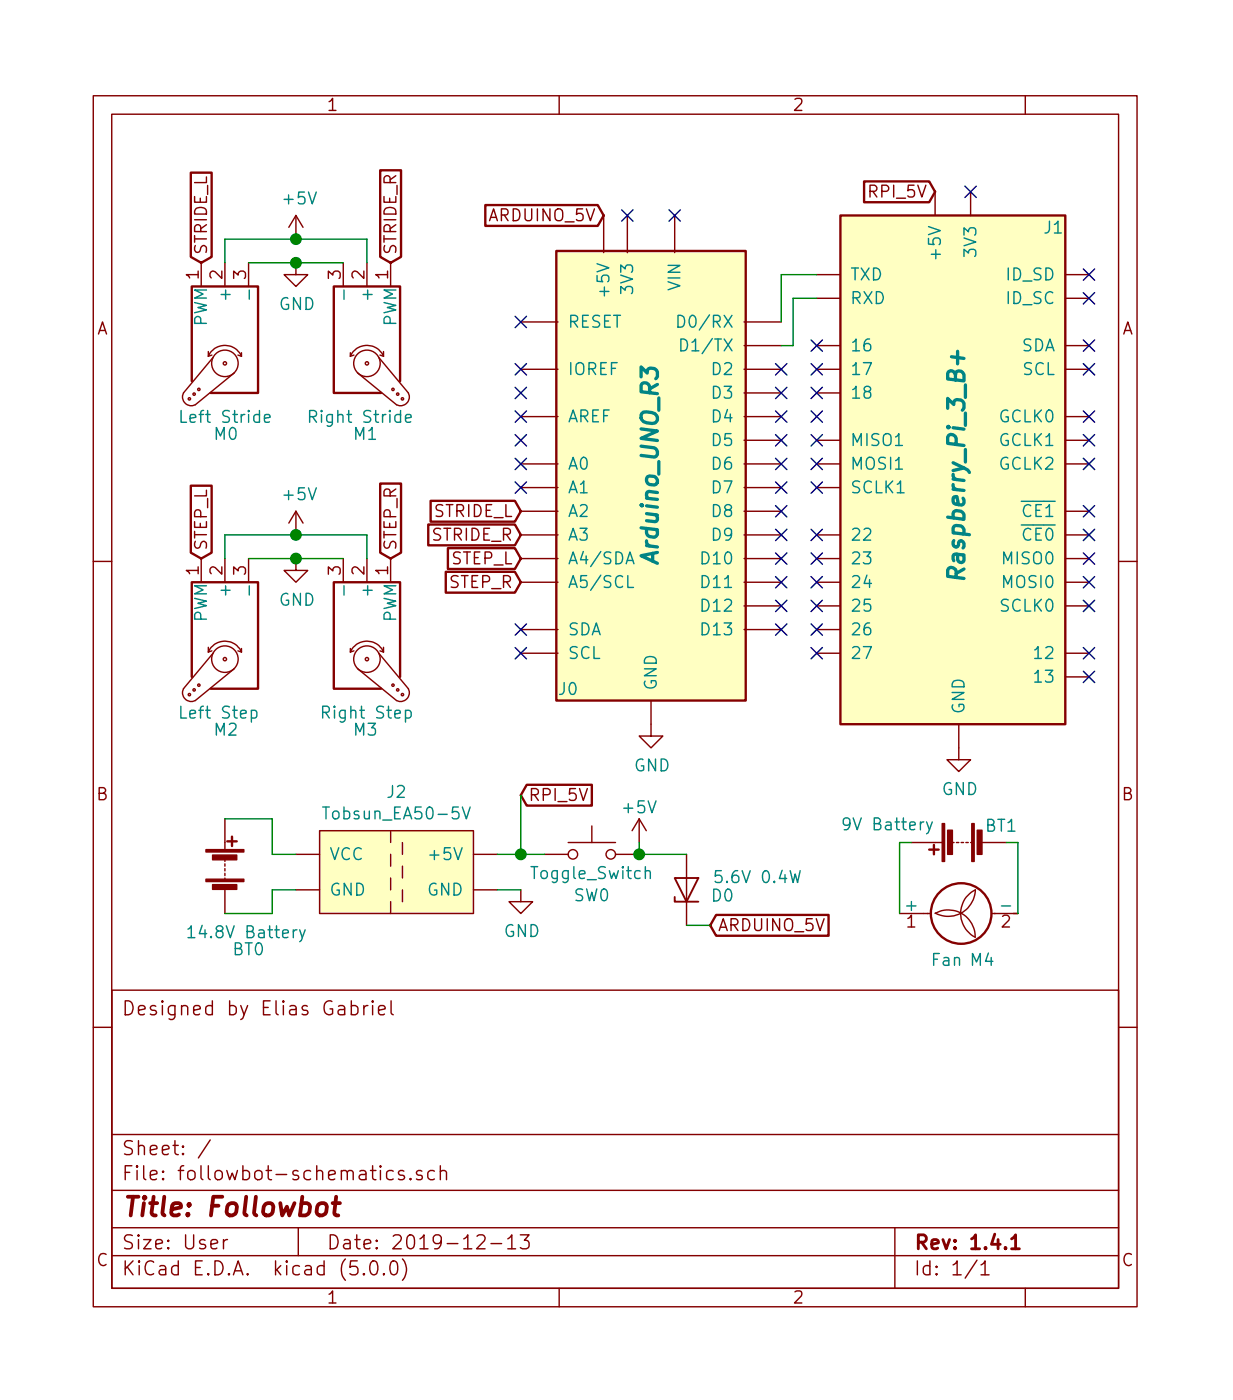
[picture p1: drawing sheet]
<svg xmlns="http://www.w3.org/2000/svg" width="132mm" height="150mm" viewBox="0 0 132 150" stroke-linecap="round" stroke-linejoin="round" font-family="sans-serif">
<g fill="none" stroke="#840000" stroke-width=".15">
<path d="M10 10.3h112v130h-112zM12 12.3h108v126h-108zM60 10.3v2M110 10.3v2M21.6 28.2v2.6M22.4 38.2a1.94 1.94 0 0 1 1.7-1.1 1.94 1.94 0 0 1 1.8 1.1M22.4 37.7v.5M22.7 38.1l-.3 .1M22.9 38.4l-3.2 3.8a.95 .95 0 0 0 .2 1.1 .95 .95 0 0 0 1.1 .2l4.1-3.5M24.1 28.2v2.6M25.5 38.1l.4 .1M25.9 37.9v.3"/>
<path d="M26.7 28.2v2.6M31.7 28.2v1.3h1.3l-1.3 1.3-1.2-1.3h1.2M31.7 23.1l-.7 1.3M31.7 23.1v2.6M31.7 23.1l.8 1.3M36.8 28.2v2.6M37.6 38.2a1.94 1.94 0 0 1 1.8-1.1 1.94 1.94 0 0 1 1.7 1.1M37.6 37.9v.3M38 38.1l-.4 .1M39.4 28.2v2.6M40.6 38.4l3.2 3.8a.95 .95 0 0 1-.2 1.1 .95 .95 0 0 1-1.1 .2l-4.1-3.5M40.8 38.1l.3 .1"/>
<path d="M41.1 37.7v.5M41.9 28.2v2.6M55.9 34.6h4M55.9 39.6h4M64.8 23.1v4M67.3 23.1v4M72.4 23.1v4M79.8 34.6h4M79.8 37.1h4M79.8 39.6h4M87.6 37.1h2.6M87.6 39.6h2.6"/>
<path d="M87.6 32h2.6M87.6 29.5h2.6M100.3 20.6v2.5M104.1 20.6v2.5M114.3 37.1h2.5M114.3 39.6h2.5M114.3 32h2.5M114.3 29.5h2.5M21.6 60v2.5M24.1 60v2.5M26.7 60v2.5M31.7 60v1.2h1.3l-1.3 1.3-1.2-1.3h1.2"/>
<path d="M31.7 54.9v2.5M31.7 54.9l-.7 1.3M31.7 54.9l.8 1.3M36.8 60v2.5M39.4 60v2.5M41.9 60v2.5M55.9 52.3h4M55.9 54.9h4M55.9 57.4h4M55.9 60h4M55.9 44.7h4M55.9 49.8h4"/>
<path d="M79.8 52.3h4M79.8 54.9h4M79.8 57.4h4M79.8 60h4M79.8 44.7h4M79.8 49.8h4M79.8 42.2h4M79.8 47.3h4M87.6 52.3h2.6M87.6 57.4h2.6M87.6 60h2.6M87.6 49.8h2.6"/>
<path d="M87.6 42.2h2.6M87.6 47.3h2.6M114.3 54.9h2.5M114.3 57.4h2.5M114.3 60h2.5M114.3 44.7h2.5M114.3 49.8h2.5M114.3 47.3h2.5M10 60.3h2M22.4 70a1.94 1.94 0 0 1 1.7-1.2 1.94 1.94 0 0 1 1.8 1.2M22.4 69.5v.5M22.7 69.9l-.3 .1"/>
<path d="M22.9 70.1l-3.2 3.8a.95 .95 0 0 0 .2 1.1 .95 .95 0 0 0 1.1 .2l4.1-3.4M25.5 69.9l.4 .1M25.9 69.6v.4M37.6 70a1.94 1.94 0 0 1 1.8-1.2 1.94 1.94 0 0 1 1.7 1.2M37.6 69.6v.4M38 69.9l-.4 .1M40.6 70.1l3.2 3.8a.95 .95 0 0 1-.2 1.1 .95 .95 0 0 1-1.1 .2l-4.1-3.4M40.8 69.9l.3 .1M41.1 69.5v.5M55.9 62.5h4M55.9 67.6h4M55.9 70.1h4"/>
<path d="M69.8 75.2v3.8h1.3l-1.3 1.3-1.2-1.3h1.2M79.8 62.5h4M79.8 67.6h4M79.8 65h4M87.6 62.5h2.6M87.6 67.6h2.6M87.6 70.1h2.6M87.6 65h2.6M102.9 77.7v3.9h1.2l-1.2 1.2-1.3-1.2h1.3M114.3 62.5h2.5M114.3 70.1h2.5M114.3 65h2.5"/>
<path d="M114.3 72.7h2.5M120 60.3h2M24.1 87.9v3.3M24.1 92.2v.3M24.1 92.7v.3M24.1 93.2v.3M24.1 93.7v.3M24.1 94.3v.2M24.1 95.5v2.6M31.7 91.7h2.6M31.7 95.5h2.6M34.3 89.2h16.5v8.9h-16.5z"/>
<path d="M41.9 89.2v1.2M41.9 91.7v1.3M41.9 94.3v1.2M41.9 96.8v1.3M43.2 90.4v1.3M43.2 93v1.3M43.2 95.5v1.3M50.8 91.7h2.5M50.8 95.5h2.5M55.9 95.5v1.3h1.2l-1.2 1.3-1.3-1.3h1.3M58.4 91.7h2.6M61 90.4h5"/>
<path d="M63.5 88.7v1.7M66 91.7h2.6M68.6 87.9l-.8 1.3M68.6 87.9v2.5M68.6 87.9l.7 1.3M73.7 91.7v7.6M96.5 98.1h3.4M97.8 90.4h3.3M100.3 98.1a2.86 2.86 0 0 1 4.3 2.5M100.4 98a2.9 2.9 0 0 0 4.2-2.5 2.83 2.83 0 0 0-1.5 2.6 2.83 2.83 0 0 0 1.5 2.5M102.1 90.4h.3M102.6 90.4h.3"/>
<path d="M103.1 90.4h.3M103.6 90.4h.3M104.1 90.4h.3M105.4 90.4h2.5M106.4 98.1h2.8M10 110.3h2M12 106.3h108v32h-108zM37.7 108l.4-.1 .3 .3-.1 .6-.2 .1h-.4M37.7 107.4v1.5M39 107.9v1M39.5 107.9l-.3 .1-.2 .2M40 107.4l-.1 .1 .1 .1 .1-.1-.1-.1v.2"/>
<path d="M40 107.9v1M40.6 108.4l.7-.1-.1-.3-.4-.1-.2 .2v.6l.1 .2h.1h.4M42 107.4v1.3l.2 .2M120 110.3h2M12 134.8h108M12 131.8h108M12 127.8h108M12 121.8h108M22.6 122.4l-1.3 1.9M24 133.1v1M24.4 133.1h-.3l-.1 .2M32 131.8v3"/>
<path d="M39 136.7l.1 .1h-.1v-.1v.1M39.9 135.4a.34 .34 0 0 1 .6 .2 .88 .88 0 0 1-.3 1.2h-.2a.97 .97 0 0 1-.1-1.4zM41.2 136.7v.1h-.1l.1-.1v.1M42 135.5a.37 .37 0 0 1 .3-.1 .37 .37 0 0 1 .3 .2 1.26 1.26 0 0 1-.1 1.2 .34 .34 0 0 1-.6-.2 1.35 1.35 0 0 1 .1-1.1zM42.2 125.7a.53 .53 0 0 0-.7 .1v.7a.53 .53 0 0 0 .7 .1M43.2 135.1a1.71 1.71 0 0 1 0 2.3M43.3 125.7a.37 .37 0 0 0-.6 .1v.1a.54 .54 0 0 0 .6 .3l.1 .2-.1 .2h-.1h-.5M44 126.5l.1 .1h-.1v-.1v.1M45.3 125.7a.37 .37 0 0 0-.6 .1v.1a.54 .54 0 0 0 .6 .3v.4h-.2h-.4M46.6 125.7a.48 .48 0 0 0-.6 .1l-.1 .1 .1 .6a.48 .48 0 0 0 .6 .1M47.2 125.8a.41 .41 0 0 1 .7 0v.8M47.2 125.1v1.5"/>
<path d="M51.2 132.7l.2-.1h.5a.4 .4 0 0 1 .1 .6l-.9 .9h.9M52.7 133.5h1.1M54.5 133l.4-.4v1.5M54.5 134.1h.8M55.8 132.6h1l-.5 .5a.39 .39 0 0 1 .5 .3v.4l-.2 .2-.5 .1-.3-.2M60 138.3v2M96 131.8v6.5M104.8 135.3l-1.2 1.9M105.3 135.8l.3-.2 .1-.3v1.5M105.3 136.8h.8M110 138.3v2"/>
<circle cx="24.1" cy="39" r=".18"/>
<circle cx="24.1" cy="39" r="1.42"/>
<circle cx="39.4" cy="39" r=".18"/>
<circle cx="39.4" cy="39" r="1.42"/>
<circle cx="20.3" cy="42.8" r=".13"/>
<circle cx="20.8" cy="42.3" r=".13"/>
<circle cx="21.3" cy="41.8" r=".13"/>
<circle cx="42.2" cy="41.8" r=".13"/>
<circle cx="42.7" cy="42.3" r=".13"/>
<circle cx="43.2" cy="42.8" r=".13"/>
<circle cx="20.3" cy="74.6" r=".13"/>
<circle cx="20.8" cy="74.1" r=".13"/>
<circle cx="21.3" cy="73.5" r=".13"/>
<circle cx="24.1" cy="70.8" r=".18"/>
<circle cx="24.1" cy="70.8" r="1.42"/>
<circle cx="39.4" cy="70.8" r=".18"/>
<circle cx="39.4" cy="70.8" r="1.42"/>
<circle cx="42.2" cy="73.5" r=".13"/>
<circle cx="42.7" cy="74.1" r=".13"/>
<circle cx="43.2" cy="74.6" r=".13"/>
<circle cx="61.5" cy="91.7" r=".51"/>
<circle cx="65.5" cy="91.7" r=".51"/>
</g>
<path d="M108.5 133l.5-.4v1.5M108.5 134.1h.9" fill="none" stroke="#840000" stroke-width=".3"/>
<path d="M34.1 129.3a.53 .53 0 0 1 .6-.2 .53 .53 0 0 1 .4 .4l-.1 .6a.54 .54 0 0 1-.5 .4 .54 .54 0 0 1-.5-.4zM35.7 129.2h.8M36.1 128.5l-.2 1.7v.2l.4 .1" fill="none" stroke="#840000" stroke-width=".41"/>
<g fill="#ffffc2" stroke="#ffffc2" stroke-width=".11">
<path d="M59.7 26.9h20.3v48.3h-20.3z"/>
<path d="M34.3 89.2h16.5v8.9h-16.5z"/>
<path d="M90.2 23.1h24.1v54.6h-24.1z"/>
</g>
<g fill="none" stroke="#840000" stroke-width=".25">
<path d="M20.5 18.5h2.2v9.1l-1.1 .6-1.1-.6zM40.8 18.3h2.2v9.3l-1.1 .6-1.1-.6zM92.7 19.5h7l.6 1.1-.6 1.1h-7zM52.1 22h12l.7 1.1-.7 1.1h-12zM59.7 26.9h20.3v48.3h-20.3zM90.2 23.1h24.1v54.6h-24.1zM20.5 52.1h2.2v7.2l-1.1 .7-1.1-.7zM20.6 40.9v-10.1h7.1v11.4h-5.1M40.8 51.9h2.2v7.4l-1.1 .7-1.1-.7zM42.9 40.9v-10.1h-7.1v11.4h5.1M45.9 56.3h9.3l.7 1.1-.7 1.1h-9.3zM46.2 53.8h9l.7 1.1-.7 1.1h-9z"/>
<path d="M48.1 58.8h7.1l.7 1.2-.7 1.1h-7.1zM20.6 72.7v-10.2h7.1v11.4h-5.1M42.9 72.7v-10.2h-7.1v11.4h5.1M47.8 61.4h7.4l.7 1.1-.7 1.1h-7.4zM24.4 90.3h1M24.9 89.8v1M56.5 84.2h7v2.3h-7l-.6-1.1zM76.8 98.2h12.1v2.2h-12.1l-.6-1.1zM99.7 91.2h1M100.2 90.7v1"/>
<circle cx="103.1" cy="98.1" r="3.3"/>
</g>
<g fill="none" stroke="#008484" stroke-width=".15">
<path d="M26.7 31.1v1M36.9 31.1v1M72.7 33.8a.68 .68 0 0 1 .8 .5 .68 .68 0 0 1-.3 .8h-.5zM73.1 36.4a.68 .68 0 0 1 .7 .4 .68 .68 0 0 1-.3 .8l-.4 .1zM28.4 44.9l.6-.1-.1-.3h-.4l-.1 .2v.6h.5M43.5 44.9l.6-.1v-.3h-.4l-.2 .2 .1 .6h.5M26.7 62.9v1M27 76.3l.3-.1 .3 .3v.4l-.1 .1h-.5M36.9 62.9v1M43.5 76.3l.4-.1 .2 .3v.4l-.1 .1h-.5M67.2 60.5l.4-1.3 .4 1.3M67.3 60.2h.6"/>
<path d="M67.4 61.8v1.3h.6M20.2 99.7l.3-.3v1.3M32.2 99.8l.2 .9M32.7 99.8l-.4 1.2-.1 .1M34.6 86.6h.7M49.6 86.6l.4 1.3 .4-1.3M69.2 93.6a.3 .3 0 0 1 .6 0v.7M99.4 88.2l.3 .9M100 88.2l-.4 1.2-.2 .1M20.2 100.7h.7"/>
</g>
<g fill="none" stroke="#008400" stroke-width=".15">
<path d="M24.1 28.2v-2.5h15.3v2.5M26.7 28.2h10.1M87.6 29.5h-3.8v5.1M87.6 32h-2.5v5.1h-1.3M24.1 60v-2.6h15.3v2.6M26.7 60h10.1M24.1 87.9h5.1v3.8h2.5M31.7 95.5h-2.5v2.6h-5.1M53.3 95.5h2.6M53.3 91.7h5.1M55.9 85.4v6.3M68.6 90.4v1.3h5.1"/>
<path d="M73.7 99.3h2.5M97.8 90.4h-1.3v7.7M107.9 90.4h1.3v7.7"/>
</g>
<g fill="#008400" stroke="#008400" stroke-width=".25">
<circle cx="31.8" cy="28.2" r=".51"/>
<circle cx="31.8" cy="25.7" r=".51"/>
<circle cx="31.8" cy="60" r=".51"/>
<circle cx="55.9" cy="91.7" r=".51"/>
<circle cx="68.6" cy="91.7" r=".51"/>
<circle cx="31.8" cy="57.4" r=".51"/>
</g>
<g fill="none" stroke="#000084" stroke-width=".15">
<path d="M103.5 20l1.2 1.2M104.7 20l-1.2 1.2M55.3 39l1.2 1.3M55.3 34l1.2 1.2M56.5 39l-1.2 1.3M56.5 34l-1.2 1.2M66.7 22.5l1.2 1.2M67.9 22.5l-1.2 1.2M71.8 22.5l1.2 1.2M73 22.5l-1.2 1.2M83.2 39l1.2 1.3M84.4 39l-1.2 1.3"/>
<path d="M87 39l1.2 1.3M87 36.5l1.2 1.2M88.2 39l-1.2 1.3M88.2 36.5l-1.2 1.2M116.2 39l1.2 1.3M116.2 36.5l1.2 1.2M116.2 31.4l1.2 1.2M116.2 28.9l1.2 1.2M117.4 28.9l-1.2 1.2M117.4 39l-1.2 1.3M117.4 36.5l-1.2 1.2M117.4 31.4l-1.2 1.2"/>
<path d="M55.3 51.7l1.2 1.3M55.3 49.2l1.2 1.2M55.3 46.7l1.2 1.2M55.3 44.1l1.2 1.2M55.3 41.6l1.2 1.2M56.5 51.7l-1.2 1.3M56.5 49.2l-1.2 1.2M56.5 46.7l-1.2 1.2M56.5 44.1l-1.2 1.2M56.5 41.6l-1.2 1.2M83.2 44.1l1.2 1.2M83.2 56.8l1.2 1.2"/>
<path d="M83.2 59.4l1.2 1.2M83.2 51.7l1.2 1.3M83.2 54.3l1.2 1.2M83.2 49.2l1.2 1.2M83.2 41.6l1.2 1.2M83.2 46.7l1.2 1.2M84.4 44.1l-1.2 1.2M84.4 56.8l-1.2 1.2M84.4 59.4l-1.2 1.2M84.4 51.7l-1.2 1.3M84.4 54.3l-1.2 1.2M84.4 49.2l-1.2 1.2"/>
<path d="M84.4 41.6l-1.2 1.2M84.4 46.7l-1.2 1.2M87 44.1l1.2 1.2M87 46.7l1.2 1.2M87 49.2l1.2 1.2M87 56.8l1.2 1.2M87 59.4l1.2 1.2M87 51.7l1.2 1.3M87 41.6l1.2 1.2M88.2 44.1l-1.2 1.2M88.2 46.7l-1.2 1.2M88.2 49.2l-1.2 1.2"/>
<path d="M88.2 56.8l-1.2 1.2M88.2 59.4l-1.2 1.2M88.2 51.7l-1.2 1.3M88.2 41.6l-1.2 1.2M116.2 56.8l1.2 1.2M116.2 59.4l1.2 1.2M116.2 46.7l1.2 1.2M116.2 49.2l1.2 1.2M116.2 54.3l1.2 1.2M116.2 44.1l1.2 1.2M117.4 56.8l-1.2 1.2M117.4 59.4l-1.2 1.2"/>
<path d="M117.4 46.7l-1.2 1.2M117.4 49.2l-1.2 1.2M117.4 54.3l-1.2 1.2M117.4 44.1l-1.2 1.2M55.3 67l1.2 1.2M55.3 69.5l1.2 1.2M56.5 67l-1.2 1.2M56.5 69.5l-1.2 1.2M83.2 61.9l1.2 1.2M83.2 67l1.2 1.2M83.2 64.4l1.2 1.3M84.4 61.9l-1.2 1.2"/>
<path d="M84.4 67l-1.2 1.2M84.4 64.4l-1.2 1.3M87 61.9l1.2 1.2M87 64.4l1.2 1.3M87 67l1.2 1.2M87 69.5l1.2 1.2M88.2 61.9l-1.2 1.2M88.2 64.4l-1.2 1.3M88.2 67l-1.2 1.2M88.2 69.5l-1.2 1.2M116.2 61.9l1.2 1.2M116.2 64.4l1.2 1.3"/>
<path d="M116.2 69.5l1.2 1.2M116.2 72.1l1.2 1.2M117.4 61.9l-1.2 1.2M117.4 64.4l-1.2 1.3M117.4 69.5l-1.2 1.2M117.4 72.1l-1.2 1.2"/>
</g>
<path d="M102.6 62v-.7a.49 .49 0 0 0-.4-.4 .49 .49 0 0 0-.5 .3v.7l1.7 .2" fill="none" stroke="#008484" stroke-width=".36"/>
<path d="M72.4 96.3v.5h2.5M72.4 94.3h2.5l-1.2 2.5z" fill="none" stroke="#840000" stroke-width=".2"/>
<g fill="#840000" stroke="#840000" stroke-width=".15">
<path d="M104.3 88.4h.2v4.1h-.2z"/>
<path d="M101.1 88.4h.2v4.1h-.2z"/>
<path d="M104.9 89.1h.5v2.6h-.5z"/>
<path d="M101.7 89.1h.5v2.6h-.5z"/>
<path d="M22.1 94.4h4.1v.2h-4.1z"/>
<path d="M22.1 91.2h4.1v.3h-4.1z"/>
<path d="M22.8 95h2.6v.5h-2.6z"/>
<path d="M22.8 91.8h2.6v.5h-2.6z"/>
</g>
<text font-size="2.8" fill="#840000" x="13" y="130.6">Title: Followbot</text>
<g font-size="2.4" fill="#008484">
<text x="70.6" y="60.1" transform="rotate(-90 70.6 60.1)">Arduino_UNO_R3</text>
<text x="103.5" y="61.3" transform="rotate(-90 103.5 61.3)">Raspberry_Pi_3_B+</text>
</g>
<g font-size="2.1" fill="#840000">
<text x="13" y="109">Designed by Elias Gabriel</text>
<text x="13" y="124">Sheet: /</text>
<text x="13" y="126.7">File: followbot-schematics.sch</text>
<text x="13" y="136.9">KiCad E.D.A. kicad (5.0.0)</text>
<text x="13" y="134.1">Size: User</text>
<text x="35" y="134.1">Date: 2019-12-13</text>
<text x="98" y="134.1">Rev: 1.4.1</text>
<text x="98" y="136.9">Id: 1/1</text>
</g>
<g font-size="1.8" fill="#840000">
<text x="35" y="11.9">1</text>
<text x="85" y="11.9">2</text>
<text x="52.6" y="23.8">ARDUINO_5V</text>
<text x="93.4" y="21.2">RPI_5V</text>
<text x="21.3" y="30" transform="rotate(-90 21.3 30)">1</text>
<text x="22.2" y="27.4" transform="rotate(-90 22.2 27.4)">STRIDE_L</text>
<text x="23.9" y="30" transform="rotate(-90 23.9 30)">2</text>
<text x="26.4" y="30" transform="rotate(-90 26.4 30)">3</text>
<text x="36.6" y="30" transform="rotate(-90 36.6 30)">3</text>
<text x="39.1" y="30" transform="rotate(-90 39.1 30)">2</text>
<text x="41.7" y="30" transform="rotate(-90 41.7 30)">1</text>
<text x="42.5" y="27.4" transform="rotate(-90 42.5 27.4)">STRIDE_R</text>
<text x="10.4" y="35.9">A</text>
<text x="120.4" y="35.9">A</text>
<text x="22.2" y="59.2" transform="rotate(-90 22.2 59.2)">STEP_L</text>
<text x="42.5" y="59.2" transform="rotate(-90 42.5 59.2)">STEP_R</text>
<text x="46.4" y="58.1">STRIDE_R</text>
<text x="46.5" y="55.5">STRIDE_L</text>
<text x="21.3" y="61.7" transform="rotate(-90 21.3 61.7)">1</text>
<text x="23.9" y="61.7" transform="rotate(-90 23.9 61.7)">2</text>
<text x="26.4" y="61.7" transform="rotate(-90 26.4 61.7)">3</text>
<text x="36.6" y="61.7" transform="rotate(-90 36.6 61.7)">3</text>
<text x="39.1" y="61.7" transform="rotate(-90 39.1 61.7)">2</text>
<text x="41.7" y="61.7" transform="rotate(-90 41.7 61.7)">1</text>
<text x="48.2" y="63.1">STEP_R</text>
<text x="48.4" y="60.6">STEP_L</text>
<text x="10.4" y="85.9">B</text>
<text x="56.7" y="86">RPI_5V</text>
<text x="120.4" y="85.9">B</text>
<text x="77" y="100">ARDUINO_5V</text>
<text x="97.3" y="99.6">1</text>
<text x="107.5" y="99.6">2</text>
<text x="10.4" y="135.9">C</text>
<text x="120.4" y="135.9">C</text>
<text x="35" y="139.9">1</text>
<text x="85" y="139.9">2</text>
</g>
<g font-size="1.8" fill="#008484">
<text x="30.5" y="22">+5V</text>
<text x="101" y="27.3" transform="rotate(-90 101 27.3)">+5V</text>
<text x="104.8" y="27.3" transform="rotate(-90 104.8 27.3)">3V3</text>
<text x="112.1" y="25.1">J1</text>
<text x="22.2" y="35.1" transform="rotate(-90 22.2 35.1)">PWM</text>
<text x="24.8" y="31.8" transform="rotate(-90 24.8 31.8)">+</text>
<text x="29.9" y="33.3">GND</text>
<text x="40" y="31.8" transform="rotate(-90 40 31.8)">+</text>
<text x="42.5" y="35.1" transform="rotate(-90 42.5 35.1)">PWM</text>
<text x="60.9" y="35.2">RESET</text>
<text x="65.4" y="31.3" transform="rotate(-90 65.4 31.3)">+5V</text>
<text x="67.9" y="31.3" transform="rotate(-90 67.9 31.3)">3V3</text>
<text x="73" y="31.1" transform="rotate(-90 73 31.1)">VIN</text>
<text x="73.6" y="35.2">D0/RX</text>
<text x="91.2" y="32.7">RXD</text>
<text x="91.2" y="30.1">TXD</text>
<text x="108.1" y="32.7">ID_SC</text>
<text x="108.1" y="30.1">ID_SD</text>
<text x="60.9" y="40.3">IOREF</text>
<text x="73.8" y="37.7">D1/TX</text>
<text x="76.6" y="40.3">D2</text>
<text x="91.2" y="37.7">16</text>
<text x="91.2" y="40.3">17</text>
<text x="109.6" y="37.7">SDA</text>
<text x="109.8" y="40.3">SCL</text>
<text x="19.8" y="45.4">Left Stride</text>
<text x="23" y="47.2">M0</text>
<text x="33.7" y="45.4">Right Stride</text>
<text x="38" y="47.2">M1</text>
<text x="60.9" y="45.4">AREF</text>
<text x="76.6" y="42.8">D3</text>
<text x="76.6" y="45.4">D4</text>
<text x="76.6" y="47.9">D5</text>
<text x="91.2" y="42.8">18</text>
<text x="91.2" y="47.9">MISO1</text>
<text x="107.3" y="45.4">GCLK0</text>
<text x="107.3" y="47.9">GCLK1</text>
<text x="30.5" y="53.7">+5V</text>
<text x="60.9" y="53">A1</text>
<text x="60.9" y="50.4">A0</text>
<text x="76.6" y="50.4">D6</text>
<text x="76.6" y="53">D7</text>
<text x="91.2" y="50.4">MOSI1</text>
<text x="91.2" y="53">SCLK1</text>
<text x="107.3" y="50.4">GCLK2</text>
<text x="60.9" y="55.5">A2</text>
<text x="60.9" y="58.1">A3</text>
<text x="76.6" y="55.5">D8</text>
<text x="76.6" y="58.1">D9</text>
<text x="91.2" y="58.1">22</text>
<text x="109.9" y="58.1">CE0</text>
<text x="109.9" y="55.5">CE1</text>
<text x="24.8" y="63.6" transform="rotate(-90 24.8 63.6)">+</text>
<text x="29.9" y="65">GND</text>
<text x="40" y="63.6" transform="rotate(-90 40 63.6)">+</text>
<text x="60.9" y="60.6">A4/SDA</text>
<text x="60.9" y="63.1">A5/SCL</text>
<text x="75.6" y="60.6">D10</text>
<text x="75.6" y="63.1">D11</text>
<text x="75.6" y="65.7">D12</text>
<text x="91.2" y="60.6">23</text>
<text x="91.2" y="63.1">24</text>
<text x="91.2" y="65.7">25</text>
<text x="107.5" y="65.7">SCLK0</text>
<text x="107.8" y="60.6">MISO0</text>
<text x="107.8" y="63.1">MOSI0</text>
<text x="22.2" y="66.8" transform="rotate(-90 22.2 66.8)">PWM</text>
<text x="42.5" y="66.8" transform="rotate(-90 42.5 66.8)">PWM</text>
<text x="60.9" y="68.2">SDA</text>
<text x="60.9" y="70.8">SCL</text>
<text x="75.6" y="68.2">D13</text>
<text x="91.2" y="68.2">26</text>
<text x="91.2" y="70.8">27</text>
<text x="111.3" y="70.8">12</text>
<text x="19.7" y="77.2">Left Step</text>
<text x="34.9" y="77.2">Right Step</text>
<text x="60" y="74.6">J0</text>
<text x="70.5" y="74.2" transform="rotate(-90 70.5 74.2)">GND</text>
<text x="103.5" y="76.7" transform="rotate(-90 103.5 76.7)">GND</text>
<text x="111.3" y="73.3">13</text>
<text x="23" y="79">M2</text>
<text x="38" y="79">M3</text>
<text x="68" y="82.8">GND</text>
<text x="35.3" y="88">Tobsun_EA50-5V</text>
<text x="41.6" y="85.7">J2</text>
<text x="67" y="87.3">+5V</text>
<text x="90.9" y="89.1">9V Battery</text>
<text x="101" y="85.4">GND</text>
<text x="105.7" y="89.3">BT1</text>
<text x="35.3" y="92.3">VCC</text>
<text x="46.6" y="92.3">+5V</text>
<text x="57.3" y="94.4">Toggle_Switch</text>
<text x="77.2" y="94.8">5.6V 0.4W</text>
<text x="20.9" y="100.7">14.8V Battery</text>
<text x="35.3" y="96.2">GND</text>
<text x="45.8" y="96.2">GND</text>
<text x="54.1" y="100.6">GND</text>
<text x="61.6" y="96.8">SW0</text>
<text x="76.4" y="96.8">D0</text>
<text x="97.3" y="97.8">+</text>
<text x="107.7" y="97.8">-</text>
<text x="25" y="102.6">BT0</text>
<text x="100" y="103.7">Fan M4</text>
</g>
</svg>
